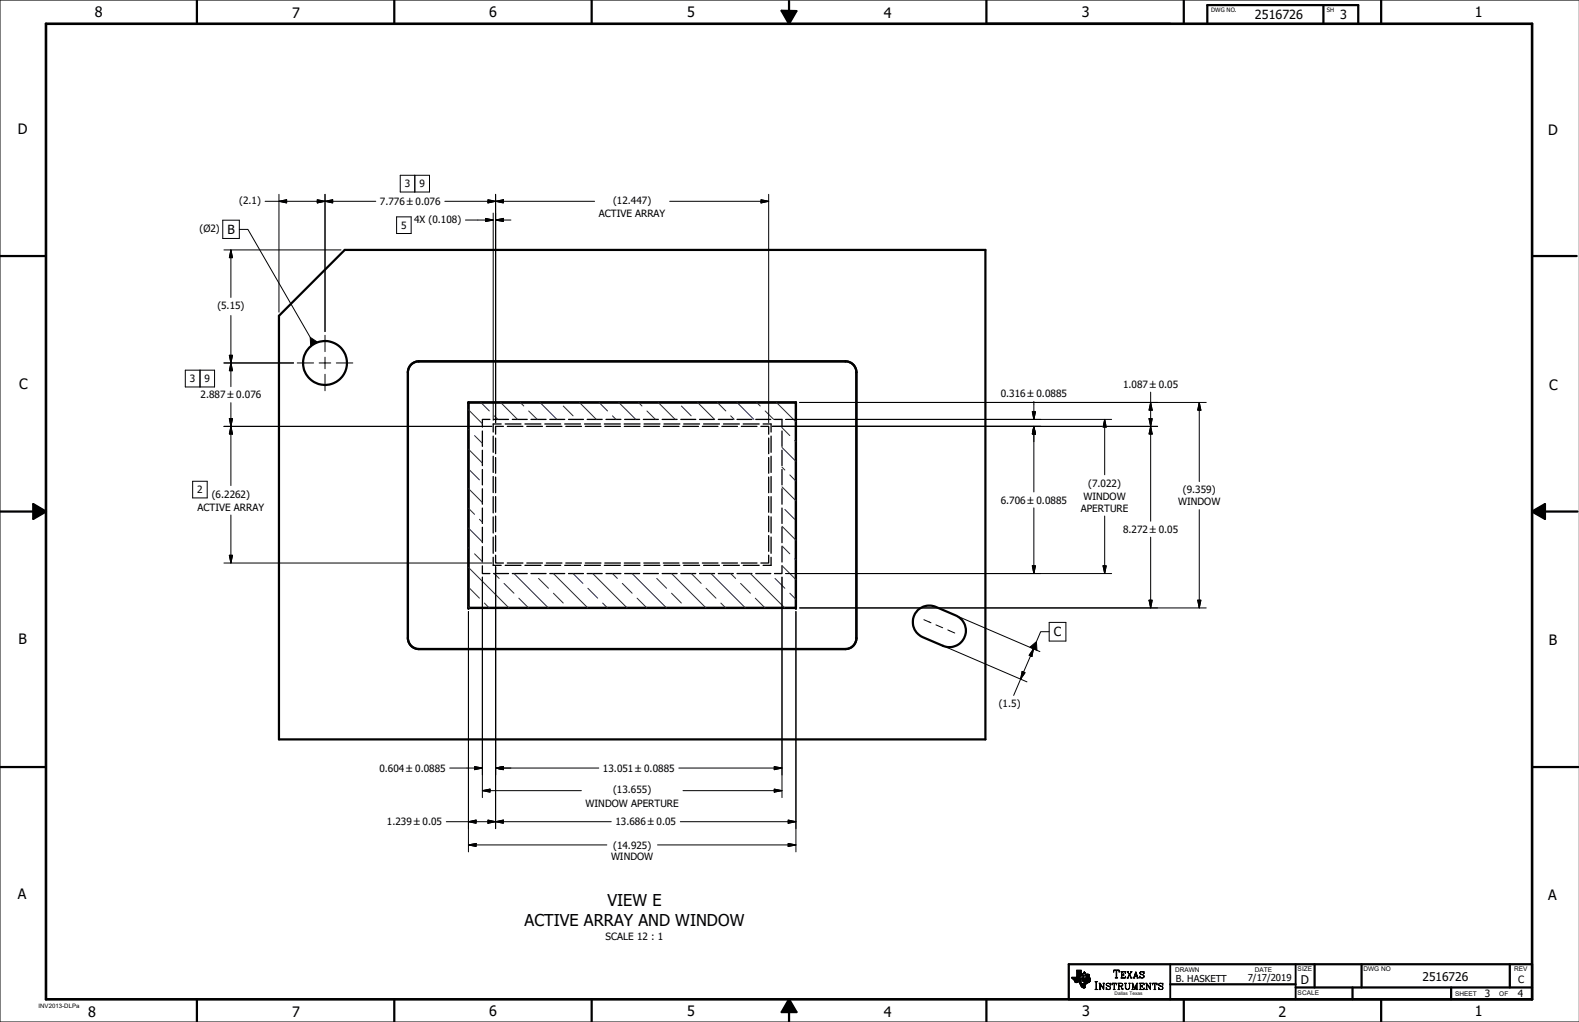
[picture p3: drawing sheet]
<svg xmlns="http://www.w3.org/2000/svg" width="432mm" height="279mm" viewBox="0 0 432 279" stroke-linecap="round" stroke-linejoin="round" font-family="sans-serif">
<g fill="none" stroke="#000" stroke-width=".61">
<path d="M53.8 .1v6.4M107.8 0v6.5M161.8 0v6.5M213.7 2.9l4.1 .1-2 3.5zM215.8 .3v6.2M269.7 0v6.5M270 6.5h50M323.7 0v6.5M330.2 6.5v-5.1h41.2v5.1M361.9 1.4v5.1M377.7 0v6.5M0 70h12.6"/>
<path d="M94.3 68.3h175.2v133.8h-193.2v-115.8zM419 70h12.2M112.4 99.7a3.1 3.1 0 0 1 2.2-.9h116.6a3 3 0 0 1 3 3v72.7a3 3 0 0 1-3 2.9h-116.6a3 3 0 0 1-3.1-2.9v-72.7a3 3 0 0 1 .9-2.1zM128.1 110h89.6v56.2h-89.6zM0 139.8h12.6M9.1 137.8l3.5 2-3.5 2.1zM419 139.8l3.5-2v4.1zM419 139.8h12.4M251.1 166.7a4.6 4.6 0 0 1 4.8-.8l5.5 2.4a4.5 4.5 0 0 1 2.4 5.9 4.5 4.5 0 0 1-5.9 2.4l-5.6-2.4a4.5 4.5 0 0 1-1.2-7.5zM0 209.7h12.6M419 209.7h12.6M53.8 273.2v6.2"/>
<path d="M107.8 273.2v6.2M161.8 273.2v6.2M215.8 273.2v6.2M215.8 273.2l2 3.5h-4zM269.7 273.2v6.2M292.3 263.6h126.7v9.6h-126.7zM320 269.1h34.3M323.7 273.2v6.2M354.3 270h64.7M359.5 263.6v6.4M369.9 270v3.2M372.3 263.6v6.4"/>
<path d="M377.7 273.2v6.2M396.8 270v3.2M412.9 263.6v6.4"/>
<circle cx="88.9" cy="99.2" r="6"/>
</g>
<g fill="none" stroke="#000" stroke-width=".36">
<path d="M131.9 117.8v4.2M134 114.7h-2.1v2.1M134.9 119.2v4.5M135 114.7h4.1M135.5 119.8v4.2M137.1 115.9h-2.2v2.2M137.7 116.6h-2.2v2.1M138.2 115.9h4.3M138.7 116.6h4.3M140.1 114.7h4.1M143.6 115.9h4.3M144.1 116.6h4.2"/>
<path d="M145.2 114.7h4.1M149 115.9h4.3M149.4 116.6h4.3M150.3 114.7h4.1M154.4 115.9h4.4M154.7 116.6h4.3M155.5 114.7h4.1M159.9 115.9h4.3M160.1 116.6h4.2M160.6 114.7h4.1M165.3 115.9h4.3M165.4 116.6h4.3"/>
<path d="M165.7 114.7h4.1M170.7 115.9h4.3M170.7 116.6h4.3M170.8 114.7h4.1M175.9 114.7h4.1M176.1 116.6h4.2M176.1 115.9h4.4M181.1 114.7h4.1M181.4 116.6h4.3M181.6 115.9h4.3M186.2 114.7h4.1M186.7 116.6h4.3"/>
<path d="M187 115.9h4.3M191.3 114.7h4.1M192.1 116.6h4.2M192.4 115.9h4.3M196.4 114.7h4.1M197.4 116.6h4.3M197.8 115.9h4.4M201.5 114.7h4.1M202.7 116.6h4.3M203.2 115.9h4.4M206.7 114.7h4.1M208.1 116.6h2.1v2.1"/>
<path d="M208.7 115.9h2.2v2.2M210.2 119.8v4.2M210.9 119.2v4.5M211.8 114.7h2v2.1M213.8 117.8v4.2M131.9 123.1v4.2M131.9 128.4v4.2M131.9 133.6v4.2M131.9 138.9v4.2M134.9 124.7v4.5M134.9 130.3v4.4M134.9 135.8v4.4"/>
<path d="M135.5 125.1v4.3M135.5 130.4v4.3M135.5 135.8v4.2M210.2 125.1v4.3M210.2 130.4v4.3M210.2 135.8v4.2M210.9 124.7v4.5M210.9 130.3v4.4M210.9 135.8v4.4M213.8 123.1v4.2M213.8 128.4v4.2M213.8 133.6v4.2"/>
<path d="M213.8 138.9v4.2M131.9 144.1v4.3M131.9 149.4v4.2M131.9 154.7v2.1h2.1M134.9 141.3v4.4M134.9 146.8v4.5M134.9 152.4v2.2h2.2M135 156.8h4.1M135.5 151.8v2.1h2.2M135.5 141.1v4.3M135.5 146.4v4.3M138.2 154.6h4.3"/>
<path d="M138.7 153.9h4.3M140.1 156.8h4.1M143.6 154.6h4.3M144.1 153.9h4.2M145.2 156.8h4.1M149 154.6h4.3M149.4 153.9h4.3M150.3 156.8h4.1M154.4 154.6h4.3M154.7 153.9h4.3M155.5 156.8h4.1M159.9 154.6h4.3"/>
<path d="M160.1 153.9h4.2M160.6 156.8h4.1M165.3 154.6h4.3M165.4 153.9h4.3M165.7 156.8h4.1M170.7 154.6h4.3M170.7 153.9h4.3M170.8 156.8h4.1M175.9 156.8h4.1M176.1 153.9h4.2M176.1 154.6h4.4M181.1 156.8h4.1"/>
<path d="M181.4 153.9h4.3M181.6 154.6h4.3M186.2 156.8h4.1M186.7 153.9h4.3M187 154.6h4.3M191.3 156.8h4.1M192.1 153.9h4.2M192.4 154.6h4.3M196.4 156.8h4.1M197.4 153.9h4.3M197.8 154.6h4.4M201.5 156.8h4.1"/>
<path d="M202.7 153.9h4.3M203.2 154.6h4.4M206.7 156.8h4.1M210.2 141.1v4.3M210.2 146.4v4.3M210.2 151.8v2.1h-2.1M210.9 152.4v2.2h-2.2M210.9 141.3v4.4M210.9 146.8v4.5M213.8 154.7v2.1h-2M213.8 144.1v4.3M213.8 149.4v4.2"/>
</g>
<g fill="#000">
<circle cx="128.1" cy="110" r=".3"/>
<circle cx="217.7" cy="110" r=".3"/>
<circle cx="128.1" cy="166.2" r=".3"/>
<circle cx="217.7" cy="166.2" r=".3"/>
</g>
<g fill="#000" stroke="#000" stroke-width=".27">
<path d="M213.7 2.9l4.1 .1-2 3.5zM76.3 55l2.1-.4v.9zM86.8 54.6l2.1 .4-2.1 .5zM88.9 55l2.1-.4v.9zM133.4 54.6l2.1 .4-2.1 .5zM135.5 60.2l2.1-.5v.9zM135.5 55l2.1-.4v.9zM208.1 54.6l2.1 .4-2.1 .5zM63.1 68.3l.5 2.1h-.9zM132.8 59.7l2.1 .5-2.1 .4zM62.7 97.1h.9l-.5 2.1zM84.8 92.2l2 1.3-1.8 1.1z"/>
<path d="M62.7 114.4h.9l-.5 2.2zM63.1 99.2l.5 2.1h-.9zM63.1 116.6l.5 2.1h-.9zM282.3 112.6h.9l-.5 2.1zM282.7 116.6l.5 2.1h-.9zM302.1 114.7l.4 2.1h-.9zM314.2 114.4h.9l-.4 2.2zM314.7 110l.4 2.1h-.9zM314.7 116.6l.4 2.1h-.9zM328 110l.4 2.1h-.9zM419 139.8l3.5-2v4.1zM9.1 137.8l3.5 2-3.5 2.1z"/>
<path d="M62.7 151.8h.9l-.5 2.1zM282.3 154.7h.9l-.5 2.1zM301.6 154.7h.9l-.4 2.1zM282.6 177.4l-.4 2.1-.8-.3zM281.6 176.9l1.8-1.5 .2 2.4zM314.2 164.1h.9l-.4 2.1zM327.5 164.1h.9l-.4 2.1zM279.5 183.6l.8 .3-1.2 1.8zM129.8 209.6l2.1 .4-2.1 .4zM131.9 216.2l2.1-.5v.9zM135.5 210l2.1-.4v.8zM211.7 209.6l2.1 .4-2.1 .4z"/>
<path d="M211.7 215.7l2.1 .5-2.1 .4zM128.1 224.6l2.1-.4v.9zM128.1 231l2.1-.4v.8zM133.4 224.2l2.1 .4-2.1 .5zM135.5 224.6l2.1-.4v.9zM215.5 224.2l2.2 .4-2.2 .5zM215.5 230.6l2.2 .4-2.2 .4zM215.8 273.2l2 3.5h-4zM293.1 267.2h1.4l-1.2 .3zM293.1 267.2l.1 .2zM293.1 267.2l.2 .3zM293.4 267.6l1.1-.4-1 .5z"/>
<path d="M294.5 267.2l-.7 .9v-.1zM293.8 268.1l.9 .3zM294.5 267.2l.2 1.2-.9-.3zM293.8 268.1l.8 .3-.7-.1zM293.9 268.3l.7 .1zM294 268.5l.6-.1zM294 268.4h.6zM294.1 268.6l.4-.1zM294.1 268.6l.5-.1zM294 268.5h.6zM294.2 268.6h.3zM294.2 268.6l.3-.1z"/>
<path d="M294.2 268.6h.2zM294.3 268.6h.1zM294.5 267.2l.3 1.2zM294.5 267.2l.8 .2-.5 1zM294.5 265.3l.9 1.5-.9 .4zM294.5 265.3l1.2 .7-.3 .8zM294.5 265.3h1.2v.7zM293.3 267.5l1.2-.3zM293.3 267.6l1.2-.4zM293.5 267.7l1-.5-.8 .7zM293.7 267.9l.8-.7-.7 .8zM295.1 268.4l.5-.1z"/>
<path d="M295.3 267.4l-.5 1zM295.3 267.4l-.4 1zM295.3 267.4l.3 .9-.6 .1zM294.5 267.2l.9-.4-.1 .6zM295.8 266.2l-.4 .6zM295.7 266.1l-.3 .7zM295.1 268.5l.4-.1zM295.1 268.5h.5zM295 268.4l.6-.1zM295.1 268.5l.5-.2zM295.1 268.5h.5l-.4 .2zM295.2 268.7l.4-.2z"/>
<path d="M295.3 267.4h.5l-.2 .9zM295.2 268.7l.4-.1-.3 .2zM295.3 268.8l.3-.1zM295.3 268.9l.4-.1zM295.3 268.9h.5zM295.7 266l-.3 .8zM295.3 268.9h.5l-.2 .6zM295.8 268.9l-.2 .6zM295.9 266.2v.6h-.5zM295.9 266.2v.6zM295.9 268.9l-.3 .6zM296 268.9l-.3 .7z"/>
<path d="M296 268.9h.2l-.5 .7zM296.3 266.6l-.2 1.6h-.2zM296.2 268.9l-.4 .8-.1-.1zM296.2 268.9l.5 .6-.9 .2zM296.2 268.9l.5 .6zM296.3 268.9l.4 .6zM296.3 268.9l.4 .4zM296.4 265.9h.3zM296.4 265.8l.2 .1zM296.4 265.8h.2zM296.4 268.9l.3 .4zM296.4 268.9l.4 .3z"/>
<path d="M296.4 268.3l.2 .2zM296.3 266.6h.2l-.4 1.6zM296.5 268.8l.4 .3-.1 .1zM296.6 268.8l.3 .3zM296.6 268.8l.5 .1zM296.6 268.5l.5 .4-.5-.1zM296.4 268.4l.2 .1zM296.4 266.1h.2zM296.6 268.5l.6 .3-.1 .1zM296.6 268.5l.8 .2-.2 .1zM297.1 267.4l.3 1.3-.8-.2zM296.4 266h.3z"/>
<path d="M296.4 266l.3 .1zM296.4 266.1h.3zM295.8 269.7l.9-.1zM295.9 269.9l.8-.3zM296 269.9l.7-.3zM296 269.9l.7-.2zM296.1 270l.6-.3zM296.2 270l.5-.3zM296.7 267.4h.4l-.7 .9zM296.4 265.9l.3 .1zM295.8 269.7l.9-.2zM296.2 270l.5-.2z"/>
<path d="M296.3 270.1l.4-.3zM296.7 269.8l-.3 .3zM296.4 270.1l.3-.2zM296.7 269.9l-.2 .2zM296.7 269.9v.1zM297.1 267.4l.5 1.2-.2 .1zM297.1 267.4l.6 1.2zM297.1 267.4l1 .7-.4 .5zM297.1 267.4l1.1 .3-.1 .2zM297.1 267.4h.9l.2 .3zM297.1 267.4l.8-.4 .1 .2zM297.2 266.8l.7 .2-.8 .4z"/>
<path d="M297.1 267.4l-.5 1.1-.2-.2zM297.2 266.8h.7v.2zM297.2 266.8l.7-.1v.1zM297.4 266.3h.2l-.4 .5zM297.2 266.3h.2l-.2 .5zM296.8 266.4l.2-.1 .2 .5zM296.8 266.4l.4 .4h-.4zM297 266.3h.2v.5zM297.6 266.3l.3 .4zM297.6 266.3l.3 .4-.7 .1zM297.7 266.4l.2 .3zM298.1 268.1l-.2 .3z"/>
<path d="M298 267.4l.2 .3zM297.1 267.4l.9-.2v.2zM298.1 268.1l-.4 .5zM298.1 268.1l-.3 .4zM297.1 267.4l1 .5v.2z"/>
</g>
<g fill="none" stroke="#1e1e47" stroke-width=".27">
<path d="M128.1 117.4l.3 .3M128.1 112l3.8 3.8M129.8 119.1l2.1 2.1M131.5 110l2.3 2.4M135.1 113.7l1 1M136.9 110l4.6 4.7M142.3 110l.9 1M144.6 112.4l2.3 2.3M147.7 110l4.6 4.7M154 111l2.7 2.7M158.5 110l4.6 4.7M163.8 110l2.3 2.4"/>
<path d="M167.5 113.7l.9 1M169.2 110l4.7 4.7M174.6 110l1 1M176.9 112.4l2.3 2.3M180 110l4.6 4.7M186.3 111l2.7 2.7M190.8 110l4.6 4.7M196.2 110l2.3 2.4M199.8 113.7l1 1M201.5 110l4.7 4.7M206.9 110l1 1M209.3 112.4l2.3 2.3"/>
<path d="M212.3 110l5.4 5.3M213.8 116.9l2.2 2.2M128.1 138.9l1.7 1.7M128.1 133.6l3.8 3.8M128.1 122.8l3.8 3.8M128.4 128.5l2.7 2.7M213.8 133.1l3.9 3.8M213.8 122.3l3.9 3.8M213.8 127.7l.8 .8M214.6 139.3l2.7 2.7M216 129.8l1.7 1.7M217.3 120.4l.4 .4"/>
<path d="M128.1 149.7l.3 .4M128.1 155.1l11.1 11.1M128.1 144.4l3.8 3.8M129.8 151.4l2.1 2.1M131.1 142l.8 .7M135.1 156.8l1.4 1.3M137.8 159.5l2.7 2.7M140.6 156.8l9.3 9.4M147.3 158.1l2.7 2.7M151.3 156.8l9.4 9.4M156.7 156.8l2.7 2.7M162.1 156.8l9.4 9.4"/>
<path d="M167.5 156.8l1.3 1.3M170.2 159.5l2.7 2.7M172.9 156.8l9.4 9.4M179.6 158.1l2.7 2.7M183.7 156.8l9.4 9.4M189.1 156.8l2.6 2.7M194.4 156.8l9.4 9.4M199.8 156.8l1.4 1.3M202.5 159.5l2.7 2.7M205.2 156.8l9.4 9.4M211.9 158.1l2.7 2.7M213.8 154.6l3.9 3.9"/>
<path d="M213.8 143.9l3.9 3.8M213.8 149.2l2.2 2.2M217.3 152.8l.4 .3M128.1 165.9l.3 .3M128.4 160.8l2.7 2.7M132.5 164.9l1.3 1.3M141.9 163.5l2.6 2.7M151.3 162.2l2.7 2.7M160.8 160.8l2.6 2.7M164.8 164.9l1.3 1.3M174.2 163.5l2.7 2.7M183.6 162.2l2.7 2.7"/>
<path d="M193.1 160.8l2.7 2.7M197.1 164.9l1.4 1.3M206.5 163.5l2.7 2.7M216 162.2l1.7 1.7"/>
</g>
<g fill="none" stroke="#000" stroke-width=".27">
<path d="M431.8 0h-431.8v279.4h431.8M72.5 55h30.3M76.3 55l2.1-.4v.9zM76.3 53.1v32.2M86.8 54.6l2.1 .4-2.1 .5zM88.9 53.1v37.6M88.9 55l2.1-.4v.9zM108.5 59.3h3.9v4.5h-3.9zM109.5 47.9h8v4.6h-8zM113.4 47.9v4.6M121.6 55h41M132.8 59.7l2.1 .5-2.1 .4z"/>
<path d="M133.4 54.6l2.1 .4-2.1 .5zM134.9 58.3v56.6M135.5 55l2.1-.4v.9zM135.5 53.1v62.4M183.1 55h27.1M208.1 54.6l2.1 .4-2.1 .5zM210.2 53.1v62.4M60.9 60.2h4.5v5h-4.5zM61.2 68.3h32.1M63.1 68.3v13M63.1 68.3l.5 2.1h-.9zM65.4 62.7h2.4l17 29.5"/>
<path d="M127.3 60.2h7.6M135.5 60.2l2.1-.5v.9zM135.5 60.2h4.2M62.7 97.1h.9l-.5 2.1zM63.1 99.2l.5 2.1h-.9zM63.1 86.3v19.4M80.3 99.2h-19.1M81.3 99.2h4.5M87.3 99.2h3.1M88.9 91.7v4.4M88.9 97.6v3.2M92 99.2h4.5"/>
<path d="M50.7 101.2h8v4.6h-8zM54.7 101.2v4.6M61.2 116.6h73.3M62.7 114.4h.9l-.5 2.2zM63.1 110.1v22.7M63.1 116.6l.5 2.1h-.9zM88.9 102.3v4.5M214.8 114.7h89.2M218.7 110h111.2M282.3 112.6h.9l-.5 2.1zM282.7 109.7v5M282.7 116.6v17.9"/>
<path d="M282.7 116.6l.5 2.1h-.9zM301.4 116.6h-90.2M302.1 114.7v15.1M302.1 114.7l.4 2.1h-.9zM314.2 114.4h.9l-.4 2.2zM314.7 107.2v35.3M314.7 110l.4 2.1h-.9zM314.7 116.6l.4 2.1h-.9zM316.6 116.6h-13.8M328 110v21.7M328 110l.4 2.1h-.9zM52.7 131.6h4v4.5h-4z"/>
<path d="M282.7 138.9v17.9M328 139.3v26.9M61.2 153.9h73.3M62.7 151.8h.9l-.5 2.1zM63.1 140.8v13.1M131.9 157.8v60.3M135.5 154.9v71.6M213.8 157.8v60.3M214.8 156.8h89.2M282.3 154.7h.9l-.5 2.1zM301.6 154.7h.9l-.4 2.1zM302.1 141.1v15.7"/>
<path d="M314.7 146.9v19.3M128.1 167.2v65.7M217.7 167.2v65.7M218.7 166.2h111.2M252.6 169.4l2 .9M255.9 170.8l1.9 .8M258.8 176.9l22 9.5M259.2 172.2l1.9 .9M262.3 168.7l22.1 9.4M282.6 177.4l-5.4 12.7M282.6 177.4l-.4 2.1-.8-.3zM286.9 170.2h4.6v5.1h-4.6z"/>
<path d="M286.9 172.7h-2.3l-1.2 2.7M314.2 164.1h.9l-.4 2.1zM327.5 164.1h.9l-.4 2.1zM279.5 183.6l.8 .3-1.2 1.8zM123 210h8.9M129.8 209.6l2.1 .4-2.1 .4zM131.9 216.2l2.1-.5v.9zM131.9 216.2h27.1M135.5 210l2.1-.4v.8zM135.5 210h28.2M185.6 210h28.2M211.7 209.6l2.1 .4-2.1 .4z"/>
<path d="M211.7 215.7l2.1 .5-2.1 .4zM213.8 216.2h-27M128.1 224.6l2.1-.4v.9zM128.1 231l2.1-.4v.8zM133.4 224.2l2.1 .4-2.1 .5zM135.5 224.6l2.1-.4v.9zM165.9 231h-37.8M167.2 224.6h-45.2M179.8 231h37.9M186 224.6h31.7M215.5 224.2l2.2 .4-2.2 .5zM215.5 230.6l2.2 .4-2.2 .4z"/>
<path d="M294.5 265.3h1.2v.7l.3 .2-.1 .6h-.5l-.1 .6h.5l-.3 1a.56 .56 0 0 0 .5 .5 .56 .56 0 0 0 .6-.4l-.2-.2 .3-.9h.4l.1-.6h-.4v-.4l.2-.1a.68 .68 0 0 1 .8 .1 .68 .68 0 0 1 .2 .8 1 1 0 0 1 .1 1 1 1 0 0 1-.9 .6l-.4 .4-.1 .7a.4 .4 0 0 1-.4 .3 .4 .4 0 0 1-.4-.3l-.6-1a.57 .57 0 0 0-.4-.5 .57 .57 0 0 0-.6 .2l-1.2-1.4h1.4zM296.3 266.6h.2l-.4 1.6h-.2z"/>
<circle cx="296.5" cy="266" r=".16"/>
</g>
<path d="M12.6 6.5h406.4v266.7h-406.4z" fill="none" stroke="#000" stroke-width=".71"/>
<path d="M320 263.6v9.6M354.3 263.6v9.6" fill="none" stroke="#000" stroke-width=".51"/>
<g font-size="4.5">
<text x="166.1" y="247.8">VIEW E</text>
<text x="143.5" y="253.1">ACTIVE ARRAY AND WINDOW</text>
</g>
<g font-size="3.9">
<text x="25.9" y="4.6">8</text>
<text x="79.9" y="4.9">7</text>
<text x="133.8" y="4.7">6</text>
<text x="187.9" y="4.6">5</text>
<text x="241.7" y="5">4</text>
<text x="295.9" y="4.6">3</text>
<text x="403.4" y="4.7">1</text>
<text x="4.9" y="36.6">D</text>
<text x="423.4" y="36.8">D</text>
<text x="5.2" y="106.5">C</text>
<text x="423.7" y="106.7">C</text>
<text x="5.1" y="176.1">B</text>
<text x="423.5" y="176.3">B</text>
<text x="4.8" y="245.8">A</text>
<text x="423.3" y="246.1">A</text>
<text x="24.1" y="278.1">8</text>
<text x="79.9" y="278">7</text>
<text x="133.8" y="277.9">6</text>
<text x="187.9" y="277.7">5</text>
<text x="241.7" y="278.1">4</text>
<text x="295.9" y="277.8">3</text>
<text x="349.7" y="278">2</text>
<text x="403.4" y="277.9">1</text>
</g>
<g font-size="3.4">
<text x="343.2" y="5.1">2516726</text>
<text x="366.5" y="5.1">3</text>
<text x="62.2" y="64">B</text>
<text x="288.2" y="173.9">C</text>
</g>
<g font-size="3.3">
<text x="355.7" y="269">D</text>
<text x="389" y="268.1">2516726</text>
</g>
<g font-size="2.9">
<text x="304.3" y="267.4">T</text>
<text x="299.2" y="270.5">I</text>
</g>
<g font-size="2.7">
<text x="110.7" y="51.2">3</text>
<text x="114.7" y="51.2">9</text>
<text x="65.4" y="55.8">(2.1)</text>
<text x="103.9" y="56">7.776 ±0.076</text>
<text x="163.7" y="59.4">ACTIVE ARRAY</text>
<text x="167.7" y="55.8">(12.447)</text>
<text x="54.6" y="63.5">(Ø2)</text>
<text x="109.7" y="62.5">5</text>
<text x="113.2" y="60.9">4X (0.108)</text>
<text x="59.4" y="84.6">(5.15)</text>
<text x="51.9" y="104.5">3</text>
<text x="55.9" y="104.5">9</text>
<text x="307.1" y="106">1.087 ±0.05</text>
<text x="54.9" y="108.9">2.887 ±0.076</text>
<text x="273.7" y="108.6">0.316 ±0.0885</text>
<text x="54" y="134.9">2</text>
<text x="57.9" y="136">(6.2262)</text>
<text x="273.7" y="137.7">6.706 ±0.0885</text>
<text x="296.3" y="136.6">WINDOW</text>
<text x="297.6" y="133">(7.022)</text>
<text x="323.5" y="134.9">(9.359)</text>
<text x="54" y="139.6">ACTIVE ARRAY</text>
<text x="295.5" y="139.9">APERTURE</text>
<text x="322.2" y="138.2">WINDOW</text>
<text x="307.1" y="145.7">8.272 ±0.05</text>
<text x="273.1" y="193.3">(1.5)</text>
<text x="103.8" y="211">0.604 ±0.0885</text>
<text x="164.9" y="211">13.051 ±0.0885</text>
<text x="160.1" y="220.5">WINDOW APERTURE</text>
<text x="167.7" y="216.9">(13.655)</text>
<text x="105.8" y="225.6">1.239 ±0.05</text>
<text x="168.3" y="225.6">13.686 ±0.05</text>
<text x="167.7" y="232">(14.925)</text>
<text x="167.1" y="235.2">WINDOW</text>
<text x="165.6" y="256.9">SCALE 12 : 1</text>
<text x="415.1" y="268.8">C</text>
<text x="406" y="272.6">3</text>
<text x="415" y="272.6">4</text>
</g>
<g font-size="2.6">
<text x="321.5" y="268.5">B. HASKETT</text>
<text x="341.2" y="268.1">7/17/2019</text>
</g>
<g font-size="2.3">
<text x="306.3" y="267.4">EXAS</text>
<text x="300.4" y="270.5">NSTRUMENTS</text>
</g>
<g font-size="1.8">
<text x="321.3" y="265.6">DRAWN</text>
<text x="343.2" y="265.6">DATE</text>
<text x="354.9" y="265.5">SIZE</text>
<text x="372.8" y="265.5">DWG NO</text>
<text x="414.1" y="265.5">REV</text>
<text x="354.9" y="272.1">SCALE</text>
<text x="398" y="272.2">SHEET</text>
<text x="410" y="272.2">OF</text>
</g>
<text font-size="1.7" x="10.5" y="275.7">INV2013-DLPa</text>
<g font-size="1.6">
<text x="331.2" y="3.3">DWG NO.</text>
<text x="362.8" y="3.3">SH</text>
</g>
<text font-size="1.3" x="304.8" y="271.9">Dallas Texas</text>
</svg>
